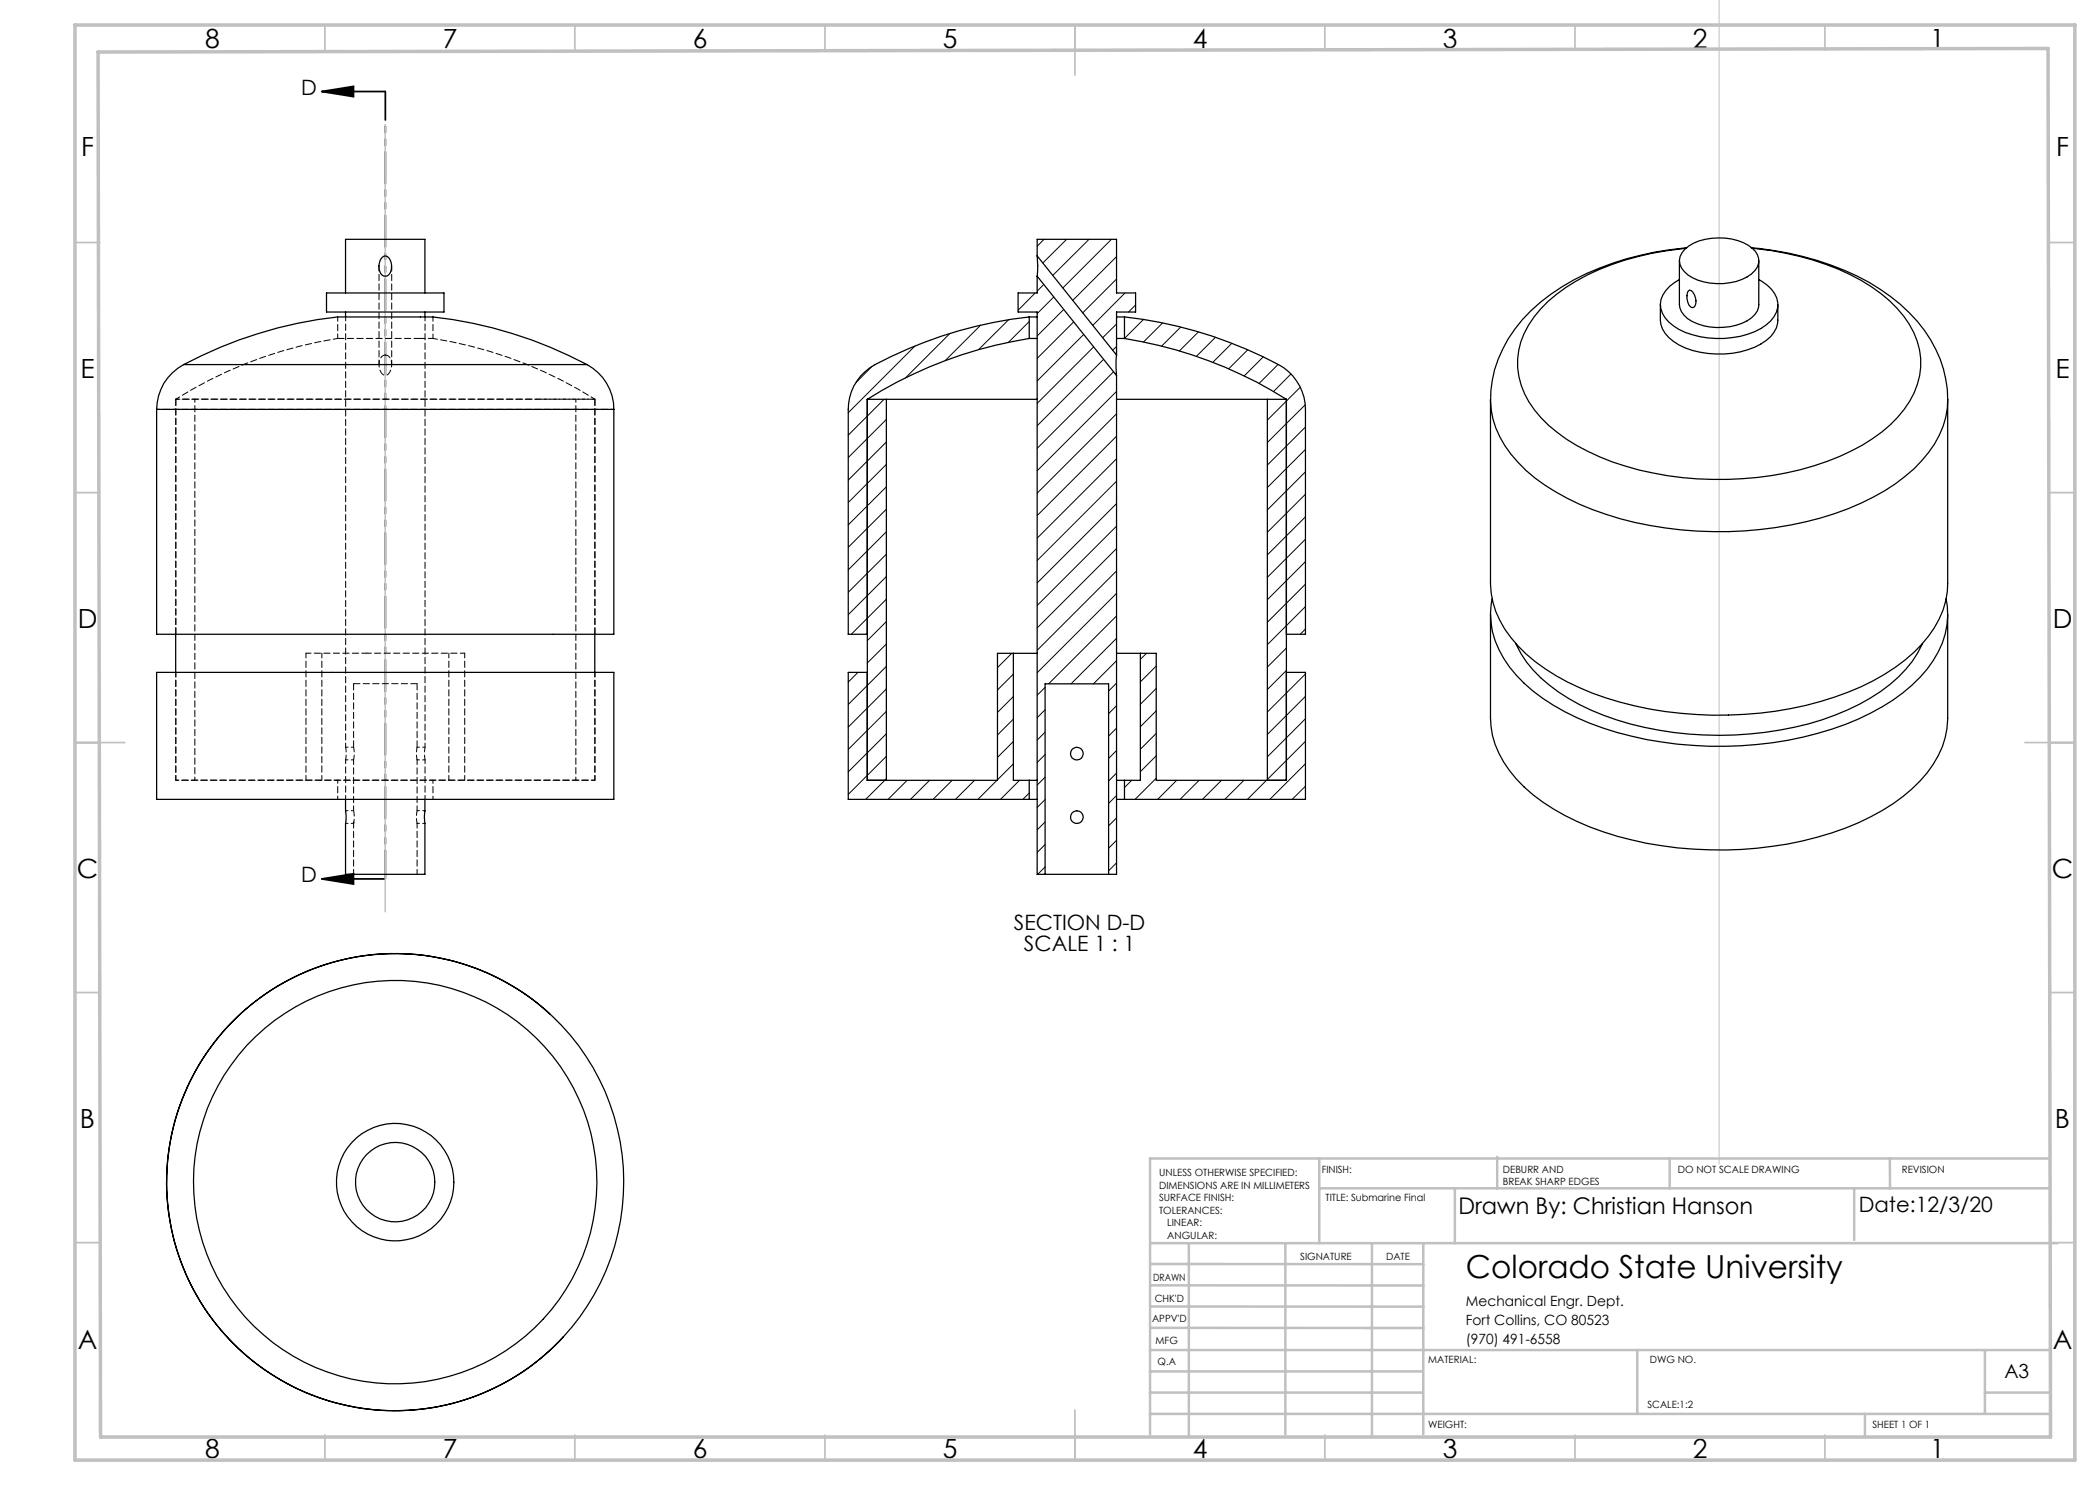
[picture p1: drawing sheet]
<svg xmlns="http://www.w3.org/2000/svg" width="420mm" height="297mm" viewBox="0 0 420 297" stroke-linecap="round" stroke-linejoin="round" font-family="sans-serif">
<path d="M64.3 18.3l6.4-1v2zM64.3 18.3h12.7M64.3 175.8l6.4-1v2zM64.3 175.8h12.7" fill="none" stroke="#000" stroke-width=".35"/>
<path d="M77.1 18.3v157.5" fill="none" stroke="#000" stroke-width=".35" stroke-dasharray="6.3 1.3 1.3 1.3 1.3 1.3" stroke-dashoffset=".6"/>
<path d="M343.8 -.1v232.9M77 24.9v157.5" fill="none" stroke="#c0c0c0" stroke-width=".2"/>
<g fill="none" stroke="#c0c0c0" stroke-width=".35">
<path d="M65 5v5M115 5v5M165 5v5M215 5v10M265 5v5M315 5v5M365 5v5M15 48.5h5M410 48.5h5M15 98.5h5M410 98.5h5M15 148.5h10"/>
<path d="M405 148.5h10M15 198.5h5M410 198.5h5M15 248.5h5M410 248.5h5M65 287v5M115 287v5M165 287v5M215 282v10M265 287v5M315 287v5M365 287v5"/>
</g>
<g fill="none" stroke="#c0c0c0" stroke-width=".5">
<path d="M263.8 231.7v16.9M263.8 237.7h146.2M291 237.7v10.9M299.4 231.3v6.4M333.9 231.7v6M370.8 237.7v10.3M378 231.7v6M410 231.7h-180v55.2M230.1 248.6h181.4M230.1 257.1h54.6M230.1 252.8h54.6M237.8 248.8v38.2"/>
<path d="M257.1 248.6v38.2M274.4 248.8v38.2M284.7 248.6v38.2M230 278.5h54.6M230 274.3h54.6M230 270h180M230 265.6h54.7M230.1 261.3h54.6M327.4 270v12.8M397 278.5h13M397 270v12.8M230 282.8h180"/>
<path d="M373 282.8v4.2"/>
</g>
<path d="M15 5h400v287h-400zM19.6 10.4l390-.7 .5 277.7h-390z" fill="none" stroke="#c0c0c0" stroke-width=".7"/>
<path d="M64.3 18.3l6.4-1v2zM64.3 175.8l6.4-1v2z" fill="#000"/>
<g fill="none" stroke="#000" stroke-width=".25">
<path d="M65.3 58.6h23.5v3.8h-23.5zM69.1 58.6v-10.7h15.9v10.7M76.3 51.6a.98 .98 0 0 1 1.1-.3 .98 .98 0 0 1 .7 .8 2.52 2.52 0 0 1-.7 3.1 1.31 1.31 0 0 1-1.6-1.4 3.2 3.2 0 0 1 .5-2.2zM207.4 51.2l.1 1.7-.1 2.3M207.4 55.2l15.9 19.9M207.4 51.2l15.9 19.8M207.4 51.2v-3.3h15.9v10.7h3.8v3.8h-3.8v8.6M207.4 55.2v3.4h-3.8v3.8h3.8v112.5h1.6M335.9 52.1v8.8a4.7 4.7 0 0 0 3.6 3.9 12.2 12.2 0 0 0 10.8-1.2 3.2 3.2 0 0 0 1.5-2.7v-8.8M335.9 55.9a6.4 6.4 0 0 0-3.8 4.9 6.1 6.1 0 0 0 3.7 5.1 18.5 18.5 0 0 0 16.3-.2 5.7 5.7 0 0 0 3.5-5.1 6.5 6.5 0 0 0-3.8-4.7M337 49.8a11.4 11.4 0 0 1 10.6-1.7 5.3 5.3 0 0 1 4.2 3.8 4.4 4.4 0 0 1-3.4 4 12.3 12.3 0 0 1-10.9-.9 3.2 3.2 0 0 1-.5-5.2zM337.2 49.7a52.4 52.4 0 0 0-24 7.8 20.5 20.5 0 0 0-9.5 12.6 15.5 15.5 0 0 0 4.5 13.5 37.9 37.9 0 0 0 16.9 9.6 66.5 66.5 0 0 0 40.3-.9 33.2 33.2 0 0 0 15.5-10.5 14.6 14.6 0 0 0-.1-18.6 33.4 33.4 0 0 0-15.6-10.3 60.1 60.1 0 0 0-14.7-3.2"/>
<path d="M337.3 49.6a57.6 57.6 0 0 0-24.8 7.7 29.4 29.4 0 0 0-13.6 16.7l-.7 4.2-.1 1.7M337.7 58.1l.3-.1a2.39 2.39 0 0 1 .8 3.4 .8 .8 0 0 1-1.2-.7 2.48 2.48 0 0 1 .1-2.6zM350.2 49.6a57.1 57.1 0 0 1 25.8 8.3 29.1 29.1 0 0 1 12.7 15.9 18 18 0 0 1-4.4 18.4 40.7 40.7 0 0 1-17.4 10.5 75.2 75.2 0 0 1-48.4-.8 37.6 37.6 0 0 1-16.3-11.1 17.6 17.6 0 0 1-4.1-10.9v36.8a18.1 18.1 0 0 0 5.5 12.5 41.9 41.9 0 0 0 17.6 10.4 75.2 75.2 0 0 0 48.4-1.2 36.9 36.9 0 0 0 16.1-11.2 17 17 0 0 0 3.8-10.5v-36.8M36.7 72.9a10.1 10.1 0 0 0-5.4 9M36.7 72.9a80.4 80.4 0 0 1 31.9-9.5h17.4a82.4 82.4 0 0 1 31.4 9.5M36.7 72.9h80.7M69.1 62.4v1M85 62.4v1M117.4 72.9a10.2 10.2 0 0 1 5.4 9M173.5 79.9v76.2h26v-25.4h3.2M173.5 79.9h3.8M177.3 79.9h30.1"/>
<path d="M177.3 79.9v76.2M205.8 63.4a83.9 83.9 0 0 0-31.8 10.2 10 10 0 0 0-4.3 8.3v45h3.8M205.8 67.7a85.9 85.9 0 0 0-32.3 12.2M205.8 67.7h1.6M205.8 63.4h1.6M205.8 63.4v4.3M223.3 71l-.1 1.2 .1 2.9M223.3 67.7h1.6M223.3 63.4h1.6M223.3 79.9h30.2M223.3 75.1v99.8h-1.6M224.9 63.4a83.9 83.9 0 0 1 31.9 10.2 10.3 10.3 0 0 1 4.3 8.3v45h-3.8"/>
<path d="M224.9 67.7a86.5 86.5 0 0 1 32.4 12.2M224.9 63.4v4.3M253.5 79.9v76.2M253.5 79.9h3.8M257.3 79.9v76.2h-26.1v-25.4h-3.1M332.1 60.9v3.1a6.2 6.2 0 0 0 3.7 5 18.5 18.5 0 0 0 16.3-.2 5.8 5.8 0 0 0 3.5-4.8v-3.1M31.3 81.9v45h91.5v-45M31.3 81.9h91.5M298.4 119.8a16.6 16.6 0 0 0 3.5 13.6 36.9 36.9 0 0 0 16 11.2 74.3 74.3 0 0 0 53.8-.8 33.9 33.9 0 0 0 14.9-11.7 16.3 16.3 0 0 0 2.6-12.3M31.3 134.5h91.5v25.4h-91.5zM35.1 126.9v7.6M119 126.9v7.6"/>
<path d="M173.5 134.5h-3.8v25.4h36.1M202.7 130.7h4.7M202.7 130.7v25.4h3.1M223.3 130.7h4.8M228.1 130.7v25.4h-3.2M257.3 134.5h3.8v25.4h-36.2M298.1 122.9v20.7a19.4 19.4 0 0 0 6.7 13.8 46.6 46.6 0 0 0 21.6 10.6 74.3 74.3 0 0 0 45.3-3.4 33.9 33.9 0 0 0 14.9-11.7 16.7 16.7 0 0 0 2.9-9.3v-20.7M303.1 128.7a24.6 24.6 0 0 0 10.6 11 59.2 59.2 0 0 0 30.2 7.4 62.4 62.4 0 0 0 28-6.2 26.5 26.5 0 0 0 12.5-12l.1-.2M69.1 159.9l.1 3-.1 12h15.9l-.1-11.2 .1-3.8M205.8 156.1h1.6M205.8 159.9h1.6M205.8 156.1v3.8"/>
<path d="M223.3 156.1h1.6M223.3 159.9h1.6M224.9 156.1v3.8M209 174.9h12.7M209 174.9v-38.1h12.7v38.1M110 202.8a45.7 45.7 0 0 0-64.6 2.7 45.7 45.7 0 0 0 2.6 64.6 45.7 45.7 0 0 0 64.6-2.7"/>
<circle cx="215.4" cy="150.7" r="1.27"/>
<circle cx="215.4" cy="163.4" r="1.27"/>
<circle cx="79" cy="236.4" r="11.8"/>
<circle cx="79" cy="236.4" r="7.9"/>
<circle cx="79" cy="236.4" r="45.7"/>
<circle cx="79" cy="236.4" r="40.3"/>
</g>
<path d="M77.1 71a1.65 1.65 0 0 0-1.3 2.1 1.74 1.74 0 0 0 1.3 2 2.14 2.14 0 0 0 1.2-2.8 1.4 1.4 0 0 0-1.2-1.3" fill="none" stroke="#000" stroke-width=".2" stroke-dasharray="1.3 .6" stroke-dashoffset=".1"/>
<g fill="none" stroke="#000" stroke-width=".2" stroke-dasharray="1.3 .6" stroke-dashoffset=".3">
<path d="M86.6 67.7h-2.5M117.4 72.9h-80.7M35.2 134.4v21.6M61.2 130.6h12.2M61.2 130.6v25.4M64.4 130.6v25.4M69.1 149.4l.1 1.3-.1 1.3M70.7 152v10.1M70.7 152l.1-1.3-.1-1.3M83.4 149.4l-.1 1.4 .1 1.2M85 152l-.1-1.3 .1-1.3M89.8 156v-25.4"/>
<path d="M92.9 156v-25.4M119 156v-21.6M70.7 164.7v10.1M83.4 162.1l-.1 1.4 .1 1.2M83.4 162.1v-10.1M83.4 174.8v-10.1"/>
</g>
<path d="M70.8 164.4l-.1 .3 .1-1.3-.1-1.3" fill="none" stroke="#000" stroke-width=".2" stroke-dasharray="1.3 .6" stroke-dashoffset=".2"/>
<path d="M35.2 79.8v47M84.1 67.7h-16.6M70.7 136.7v12.7M83.4 136.7h-12.7M119 126.8v-47M83.4 149.4v-12.7" fill="none" stroke="#000" stroke-width=".2" stroke-dasharray="1.3 .6"/>
<path d="M69.1 63.4v86M107.9 79.8h-72.7M67.3 156h51.7M69.1 152v7.8M85 149.4v-86M85 159.8v-7.8" fill="none" stroke="#000" stroke-width=".2" stroke-dasharray="1.3 .6" stroke-dashoffset=".5"/>
<path d="M119 79.8h-11.1" fill="none" stroke="#000" stroke-width=".2" stroke-dasharray="1.3 .6" stroke-dashoffset="-.1"/>
<path d="M35.2 156h32.1M69.1 152h1.6M70.7 149.4h-1.6M83.4 152h1.6M85 149.4h-1.6M69.1 164.7h1.6M70.7 162.1h-1.6M83.4 164.7h1.6M85 162.1h-1.6" fill="none" stroke="#000" stroke-width=".2" stroke-dasharray="1.3 .6" stroke-dashoffset=".8"/>
<path d="M75.8 53.3v19.6M67.5 67.7a85.8 85.8 0 0 0-32.3 12.1M67.5 63.4v4.3M78.3 72.9v-19.6M86.6 67.7v-4.3M119 79.8a85.8 85.8 0 0 0-32.4-12.1M73.4 130.6h19.5" fill="none" stroke="#000" stroke-width=".2" stroke-dasharray="1.3 .6" stroke-dashoffset=".4"/>
<path d="M35.2 79.8h41.9M39 79.8v76.2M77.1 79.8h41.9M31.4 81.9h91.4M35.2 156h41.9M67.5 156v3.8M77.1 156h41.9M86.6 159.8v-3.8M115.2 156v-76.2" fill="none" stroke="#000" stroke-width=".2" stroke-dasharray="1.3 .6" stroke-dashoffset=".6"/>
<g fill="none" stroke="#000" stroke-width=".2">
<path d="M207 58.6l-3.4 3.5M208.7 56.9l-1.3 1.3M208.8 47.9l-1.4 1.3M210.7 59.4l-3.3 3.3M213.3 47.9l-4.7 4.7M217.8 47.9l-7.3 7.2M222.3 47.9l-9.8 9.7M223.3 51.3l-8.7 8.8M223.3 55.8l-6.8 6.8M225 58.6l-6.5 6.5M174.4 73.3l-3.2 3.2M176.8 79.9l-7.1 7.1"/>
<path d="M183 69.2l-13.3 13.3M190 66.7l-8.9 8.9M196.1 65l-7.1 7.1M201.7 64l-6 5.9M205.8 64.3l-4.1 4.2M212.7 61.9l-5.3 5.3M214.7 64.4l-7.3 7.3M216.7 66.9l-9.3 9.3M218.7 69.4l-11.3 11.3M220.7 71.9l-13.3 13.3M222.7 74.4l-15.3 15.3M223.3 69.3l-.8 .8"/>
<path d="M223.3 78.3l-15.9 15.9M223.3 64.8l-2.8 2.8M227.1 61l-1.4 1.4M228.7 63.9l-3.8 3.8M232.5 64.6l-3.8 3.8M236.1 65.4l-3.8 3.8M239.7 66.4l-3.8 3.8M243.1 67.4l-3.8 3.9M246.4 68.6l-3.8 3.9M249.6 70l-3.9 3.8M252.7 71.4l-3.9 3.8M255.6 72.9l-3.8 3.8"/>
<path d="M258.2 74.8l-3.5 3.5M260.1 77.4l-6.6 6.6M177.3 83.9l-7.6 7.6M177.3 88.4l-7.6 7.6M177.3 92.9l-7.6 7.6M177.3 97.4l-7.6 7.6M223.3 82.8l-15.9 15.8M223.3 87.2l-15.9 15.9M223.3 91.8l-15.9 15.8M223.3 96.2l-15.9 15.9M261.1 81l-7.6 7.5M261.1 85.4l-7.6 7.6"/>
<path d="M261.1 89.9l-7.6 7.6M261.1 94.4l-7.6 7.6M261.1 98.8l-7.6 7.7M177.3 101.8l-7.6 7.7M177.3 106.4l-7.6 7.6M177.3 110.8l-7.6 7.7M177.3 115.3l-7.6 7.6M177.3 119.8l-7 7.1M223.3 109.7l-15.9 15.9M223.3 114.2l-15.9 15.9M223.3 118.7l-15.9 15.8M223.3 100.7l-15.9 15.9"/>
<path d="M223.3 105.2l-15.9 15.9M261.1 103.4l-7.6 7.6M261.1 107.8l-7.6 7.7M261.1 112.3l-7.6 7.6M261.1 116.8l-7.6 7.7M171.6 134.5l-1.9 1.9M177.3 124.3l-3.8 3.8M177.3 128.8l-3.8 3.8M177.3 133.3l-7.6 7.6M177.3 137.8l-7.6 7.6M202.4 130.7l-2.9 2.8M202.7 134.8l-3.2 3.2"/>
<path d="M202.7 139.3l-3.2 3.2M209 137.5l-1.6 1.6M223.3 127.7l-9.1 9.1M223.3 132.1l-4.6 4.7M223.3 123.2l-13.6 13.6M223.3 136.6l-1.6 1.6M229.3 130.7l-1.2 1.2M231.2 137.7l-3.1 3.2M231.2 133.2l-3.1 3.2M257.3 129.6l-3.8 3.8M257.3 134.1l-3.8 3.8M261.1 121.3l-7.6 7.6"/>
<path d="M261.1 125.8l-1.1 1.1M261.1 134.8l-7.6 7.6M261.1 139.3l-7.6 7.6M177.3 142.3l-7.6 7.6M177.3 146.8l-7.6 7.6M177.3 151.3l-7.6 7.6M177.3 155.7l-4.2 4.2M181.4 156.1l-3.8 3.8M185.9 156.1l-3.8 3.8M190.4 156.1l-3.8 3.8M194.9 156.1l-3.8 3.8M199.4 156.1l-3.8 3.8"/>
<path d="M202.7 148.3l-3.2 3.2M202.7 152.8l-3.2 3.2M202.7 143.8l-3.2 3.2M203.9 156.1l-3.8 3.8M205.8 158.6l-1.2 1.3M209 142l-1.6 1.5M209 146.4l-1.6 1.6M209 159.9l-1.6 1.6M209 155.4l-1.6 1.6M209 150.9l-1.6 1.6M223.3 145.6l-1.6 1.6M223.3 150.1l-1.6 1.6"/>
<path d="M223.3 154.6l-1.6 1.6M223.3 159.1l-1.6 1.6M223.3 141.1l-1.6 1.6M226.3 156.1l-1.4 1.4M231.2 142.2l-3.1 3.1M231.2 146.7l-3.1 3.2M231.2 151.2l-3.1 3.1M231.2 155.6l-4.2 4.3M235.3 156.1l-3.8 3.8M239.8 156.1l-3.8 3.8M244.3 156.1l-3.8 3.8M248.8 156.1l-3.8 3.8"/>
<path d="M253.3 156.1l-3.8 3.8M261.1 143.8l-7.6 7.6M261.1 148.3l-7.6 7.6M261.1 152.7l-7.1 7.2M261.1 157.2l-2.7 2.7M209 164.4l-1.6 1.6M209 168.9l-1.6 1.6M209 173.4l-1.5 1.5M223.3 163.6l-1.6 1.6M223.3 168.1l-1.6 1.5M223.3 172.6l-1.6 1.6"/>
</g>
<text font-size="6.3" x="293.2" y="255.5">Colorado State University</text>
<g font-size="5.3">
<text x="41" y="9.5">8</text>
<text x="88.5" y="9.5">7</text>
<text x="138.5" y="9.5">6</text>
<text x="188.5" y="9.5">5</text>
<text x="238.5" y="9.5">4</text>
<text x="288.5" y="9.5">3</text>
<text x="338.5" y="9.5">2</text>
<text x="386" y="9.5">1</text>
<text x="16.2" y="31.3">F</text>
<text x="411.2" y="31.3">F</text>
<text x="16.1" y="75.5">E</text>
<text x="411.1" y="75.5">E</text>
<text x="15.5" y="125.5">D</text>
<text x="410.5" y="125.5">D</text>
<text x="15.4" y="175.5">C</text>
<text x="410.4" y="175.5">C</text>
<text x="16" y="225.5">B</text>
<text x="411" y="225.5">B</text>
<text x="15.5" y="269.8">A</text>
<text x="410.5" y="269.8">A</text>
<text x="41" y="291.5">8</text>
<text x="88.5" y="291.5">7</text>
<text x="138.5" y="291.5">6</text>
<text x="188.5" y="291.5">5</text>
<text x="238.5" y="291.5">4</text>
<text x="288.5" y="291.5">3</text>
<text x="338.5" y="291.5">2</text>
<text x="386" y="291.5">1</text>
</g>
<text font-size="4.6" x="291.7" y="242.7">Drawn By: Christian Hanson</text>
<g font-size="4.2">
<text x="60.2" y="19">D</text>
<text x="60.2" y="176.4">D</text>
<text x="202.8" y="186">SECTION D-D</text>
<text x="204.8" y="190.2">SCALE 1 : 1</text>
<text x="371.7" y="242.5">Date:12/3/20</text>
</g>
<text font-size="3.9" x="400.9" y="275.5">A3</text>
<g font-size="2.8">
<text x="293.2" y="261.1">Mechanical Engr. Dept.</text>
<text x="293.2" y="264.9">Fort Collins, CO 80523</text>
<text x="293.2" y="268.7">(970) 491-6558</text>
</g>
<g font-size="2">
<text x="231.8" y="235.2">UNLESS OTHERWISE SPECIFIED:</text>
<text x="231.8" y="237.7">DIMENSIONS ARE IN MILLIMETERS</text>
<text x="264.4" y="234.6">FINISH:</text>
<text x="300.6" y="234.6">DEBURR AND</text>
<text x="300.6" y="237.1">BREAK SHARP EDGES</text>
<text x="335.6" y="234.6">DO NOT SCALE DRAWING</text>
<text x="380.4" y="234.6">REVISION</text>
<text x="231.8" y="240.2">SURFACE FINISH:</text>
<text x="231.8" y="242.7">TOLERANCES:</text>
<text x="233.4" y="245.2">LINEAR:</text>
<text x="265.1" y="240.2">TITLE: Submarine Final</text>
<text x="233.5" y="247.7">ANGULAR:</text>
<text x="260" y="251.9">SIGNATURE</text>
<text x="277.2" y="251.9">DATE</text>
<text x="230.6" y="256.1">DRAWN</text>
<text x="230.9" y="260.3">CHK'D</text>
<text x="230.4" y="264.4">APPV'D</text>
<text x="231.1" y="268.8">MFG</text>
<text x="231.5" y="273">Q.A</text>
<text x="285.6" y="272.5">MATERIAL:</text>
<text x="330" y="272.5">DWG NO.</text>
<text x="329.5" y="281.7">SCALE:1:2</text>
<text x="285.6" y="285.5">WEIGHT:</text>
<text x="374.5" y="285.6">SHEET 1 OF 1</text>
</g>
</svg>
